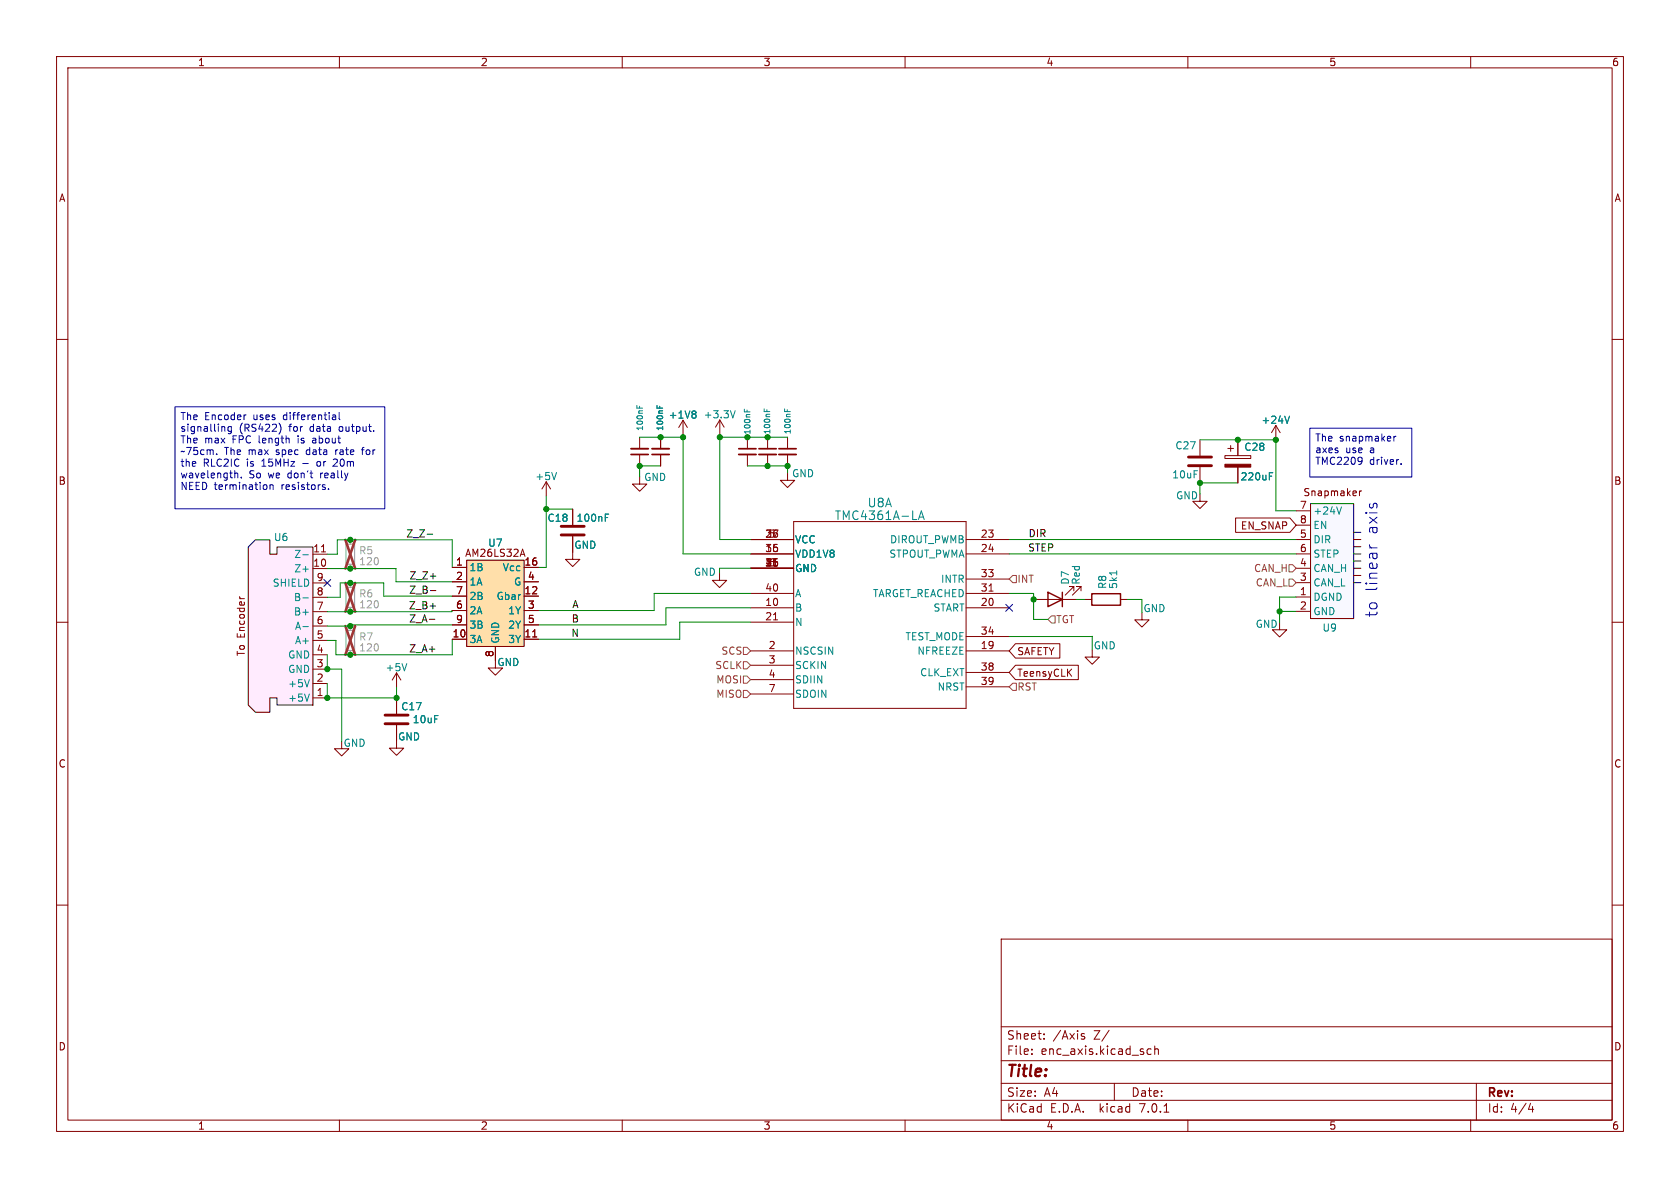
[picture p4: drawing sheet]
<svg xmlns="http://www.w3.org/2000/svg" width="297mm" height="210mm" viewBox="0 0 297 210" stroke-linecap="round" stroke-linejoin="round" font-family="sans-serif">
<g fill="none" stroke="#840000" stroke-width=".18">
<path d="M10 10h277v190h-277zM12 12h273v186h-273zM60 10v2M110 10v2M160 10v2M210 10v2M260 10v2M10 60h2M285 60h2M10 110h2M285 110h2M10 160h2"/>
<path d="M285 160h2M177 166h108v32h-108zM60 198v2M110 198v2M160 198v2M177 194.5h108M177 191.5h108M177 187.5h108M177 181.5h108M182.4 186.3v.1M182.4 185.5v.1M184.6 183.6v.1"/>
<path d="M184.6 182.8v.1M191.2 183.1l.5 .2 .1 .1-.1 .2-.4 .1M191.2 182.8h.5M196.1 182.1l-1.3 2M197 191.5v3M203.5 185.5l-.4-.1-.3 .3v.4l.1 .2h.6M204.1 185.5l.3-.1 .3 .1 .1 .9M204.1 184.9v1.5M205.8 196.6h.8M210 198v2M260 198v2M261 191.5v6.5"/>
<path d="M270.2 196.1h.9M270.9 195.6v1"/>
</g>
<path d="M43.9 96.7l1.3-1.3h2.5v2.6h1.3v-1.3h6.3v27.9h-6.3v-1.2h-1.3v2.5h-2.5l-1.3-1.3z" fill="#ffebfe"/>
<g fill="none" stroke="#000" stroke-width=".18">
<path d="M43.9 96.7l1.3-1.3h2.5v2.6h1.3v-1.3h6.3v27.9h-6.3v-1.2h-1.3v2.5h-2.5l-1.3-1.3zM75.5 94.4h1M231.7 89h7.6v20.3h-7.6zM239.3 99.2h1.3M239.3 97.9h1.3M239.3 96.6h1.3M239.3 95.4h1.3M239.3 94.1h1.3M75.9 109.5h1M76.1 104.4h1M239.3 103h1.3M239.3 101.7h1.3"/>
<path d="M239.3 100.5h1.3"/>
</g>
<g fill="none" stroke="#840000" stroke-width=".18">
<path d="M113.1 77.3v2M116.8 77.3v2M120.8 74.3l-.8 1.3M120.8 74.3v2.5M120.8 74.3l.7 1.3M127.3 74.2l-.8 1.3M127.3 74.2v2.6M127.3 74.2l.7 1.3M132.1 77.3v2M135.7 77.3v2M139.2 77.3v2M212.1 77.7v2.8"/>
<path d="M217.1 79.3h1M217.6 78.8v1M218.8 77.7v2.8M225.6 75.2l-.8 1.3M225.6 75.2v2.5M225.6 75.2l.7 1.3M55.3 98h2.6M56.8 97.6h.8M92.1 98h.6M92.4 97.1l.4 1.3M96.6 85.2l-.8 1.2M96.6 85.2v2.5"/>
<path d="M96.6 85.2l.7 1.2M101.2 94.8v4.1h1.3l-1.3 1.3-1.2-1.3h1.2M101.2 90v2.8M113.1 84.3v1.3h1.3l-1.3 1.2-1.3-1.2h1.3M113.1 80.3v2.1M116.8 80.3v2.1M132.1 80.3v2.1M132.7 95.4h7.6M132.7 97.9h7.6M135.7 80.3v2.1M139.2 83.6v1.3h1.3l-1.3 1.3-1.2-1.3h1.2M139.2 80.3v2.1"/>
<path d="M140.3 92.2h30.5v33h-30.5zM170.8 95.4h7.6M170.8 97.9h7.6M212.1 87.4v1.2h1.3l-1.3 1.3-1.2-1.3h1.2M212.1 82.6v2.8M216.5 80.5h4.6v.6h-4.6zM218.4 91.6h9.6l1.1 1.2-1.1 1.3h-9.6zM218.8 82.6v2.8M229.1 95.4h2.6M229.1 97.9h2.6M229.1 90.3h2.6M229.1 92.8h2.6"/>
<path d="M240.3 86.8v.8M240.7 86.8l-.4 .2M42.4 105.5v.2M55.3 100.5h2.6M55.3 118.3h2.6M55.3 115.7h2.6M55.3 113.2h2.6M55.3 110.7h2.6M55.3 108.1h2.6M55.3 105.6h2.6M55.3 103h2.6M70.1 118.9v2.6"/>
<path d="M70.1 118.9l-.8 1.3M70.1 118.9l.8 1.3M80 100.3h2.5M80 113h2.5M80 105.4h2.5M80 102.8h2.5M80 107.9h2.5M80 110.5h2.5M87.6 114.3v3.8h1.2l-1.2 1.3-1.3-1.3h1.3M92.7 100.3h2.5M92.7 113h2.5M92.7 105.4h2.5"/>
<path d="M92.7 102.8h2.5M92.7 107.9h2.5M92.7 110.5h2.5M94.2 112.6h.7M127.2 101.3v1.3h1.3l-1.3 1.3-1.3-1.3h1.3M132.7 100.5h7.6M132.7 107.4h7.6M132.7 115.1h7.6M132.7 110h7.6M132.7 117.6h7.6M132.7 104.9h7.6M136.7 109.6h.8"/>
<path d="M170.8 107.4h7.6M170.8 115.1h7.6M170.8 104.9h7.6M170.8 102.4h7.6M170.8 112.5h7.6M170.8 118.9h7.6M174.8 104.5h.8M179.5 113.8h7.9v2.5h-7.9l-1.1-1.2zM179.5 117.6h11.1v2.5h-11.1l-1.1-1.2zM182.7 106h7.6M189.8 104.4v-.7h-.7h.7l-1.5 1.5M191.1 104.4v-.7h-.8h.8l-1.5 1.5"/>
<path d="M191.7 106h1.3M193.1 114.9v1.3h1.3l-1.3 1.2-1.3-1.2h1.3M198.1 106h1.3M201.9 108.3v1.3h1.2l-1.2 1.2-1.3-1.2h1.3M226.2 110.1v1.2h1.3l-1.3 1.3-1.3-1.3h1.3M229.1 105.5h2.6M229.1 108.1h2.6M229.1 103h2.6M229.1 100.5h2.6M55.3 123.4h2.6M55.3 120.8h2.6M60.4 131.1v1.3h1.3l-1.3 1.2-1.3-1.2h1.3"/>
<path d="M70.1 128.2v4.1h1.3l-1.3 1.2-1.3-1.2h1.3M70.1 123.4v2.8M132.7 120.1h7.6M132.7 122.7h7.6M170.8 121.4h7.6"/>
</g>
<g fill="none" stroke="#008484" stroke-width=".18">
<path d="M112.6 71.7v.4M113.1 71.8v.3M116.2 71.7v.4M116.6 71.8v.3M122.8 72.7l.2 .2-.2 .3 .2 .2v.3l-.2 .2M130 72.6l-.4 1.3M131.6 72.3v.5M132.1 72.5v.3M135.1 72.3v.5M135.6 72.4v.4M138.7 72.3v.5M139.2 72.4v.4"/>
<path d="M228 73.6l-.5 1.2M53.5 98.1h1M98.4 83.5l-.4 1.3M107 90.9h.6M162.4 91.8l.5-1.5 .5 1.5M162.5 91.4h.7M224.4 83.6h.6M237.2 89.6l-.5 1.3M53.5 110.8h1M53.5 105.7h1M71.9 117.3l-.4 1.3M197.4 100.9v.7"/>
<path d="M54.7 122.7l-.4 1.3M54.7 120.1l-.4 1.3"/>
</g>
<path d="M61.2 96.2h1.5v3.5h-1.5zM61.2 103.8h1.5v3.6h-1.5zM61.2 111.4h1.5v3.6h-1.5z" fill="none" stroke="#a1a1a1" stroke-width=".2"/>
<path d="M61.9 95.4v.8M61.9 99.7v.8M61.9 103v.8M61.9 107.4v.7M61.9 110.7v.7M61.9 115v.7" fill="none" stroke="#a1a1a1" stroke-width=".18"/>
<path d="M61.1 95.4l1.7 5.1M62.8 95.4l-1.7 5.1M61.1 103l1.7 5.1M61.1 110.7l1.7 5M62.8 103l-1.7 5.1M62.8 110.7l-1.7 5" fill="none" stroke="#9d3333" stroke-width=".46"/>
<path d="M99.2 94.6h4.1M99.2 93h4.1M210.1 82.3h4.1M210.1 80.8h4.1M68.1 127.9h4M68.1 126.4h4" fill="none" stroke="#840000" stroke-width=".51"/>
<path d="M231.7 89h7.6v20.3h-7.6z" fill="#f8f8ff" stroke="#f8f8ff" stroke-width=".18"/>
<path d="M185.3 104.7l2.5 1.3-2.5 1.2zM187.8 104.7v2.5M193 105h5.1v2h-5.1z" fill="none" stroke="#840000" stroke-width=".25"/>
<path d="M111.6 79.3h3M115.3 79.3h3M130.6 80.3h3.1M134.2 80.3h3M137.7 80.3h3.1" fill="none" stroke="#840000" stroke-width=".33"/>
<path d="M130.6 79.3h3.1M134.2 79.3h3M137.7 79.3h3.1M111.6 80.3h3M115.3 80.3h3" fill="none" stroke="#840000" stroke-width=".3"/>
<path d="M216.5 82.1h4.6v.5h-4.6z" fill="#840000" stroke="#840000" stroke-width=".18"/>
<path d="M82.5 99h10.2v15.3h-10.2z" fill="#ffdfaa" stroke="#ffdfaa" stroke-width=".18"/>
<path d="M82.5 99h10.2v15.3h-10.2z" fill="none" stroke="#040504" stroke-width=".18"/>
<path d="M227.9 99.8h.6l.6 .7-.6 .6h-.6zM131.4 114.4h.7l.6 .7-.6 .6h-.7zM131.4 119.5h.7l.6 .6-.6 .7h-.7zM131.4 117h.7l.6 .6-.6 .6h-.7zM179 101.7h.7v1.3h-.7l-.6-.6zM185.9 108.9h.6v1.2h-.6l-.6-.6zM227.9 102.4h.6l.6 .6-.6 .6h-.6zM131.4 122h.7l.6 .7-.6 .6h-.7zM179 120.8h.7v1.2h-.7l-.6-.6z" fill="none" stroke="#848400" stroke-width=".18"/>
<g fill="none" stroke="#0000c2" stroke-width=".18">
<path d="M30.9 71.9h37.1v18h-37.1zM40.9 75.4v1l-.2 .3-.3-.1M40.9 75.5l-.4-.1-.2 .2 .1 .6h.5M43.4 73.3h.1M49.4 74.9a1.49 1.49 0 0 1 0 1.8M58.8 73.4h.5v.8M58.8 74.1h.5M59.3 73.6l-.5 .2M60 72.9v1.1l.1 .2M63.9 79.5h.5M66.1 76.1v.1M231.6 75.7h18v8.6h-18z"/>
<path d="M246.4 77.1v.9M246.8 77.1l-.4 .3M38.3 80.2v.2M41.7 83.6l.3 .2v.7M42.7 84.4v.1M47.1 85.8v.6M47.7 85.7v.8M47.7 85.8l.2-.1h.3l.1 .8M57.3 86.1l.2 .2-.2 .2M58.1 86.4v.1M59.6 81.7l-.7 .7h.7M242.1 96.9h1.3"/>
<path d="M242.1 96.3a.51 .51 0 0 0 .4 .6M247.7 82v.1"/>
</g>
<g fill="none" stroke="#008400" stroke-width=".18">
<path d="M113.1 77.3h7.7M120.8 76.8v21.1h11.9M127.3 76.8v18.6h5.4M127.3 77.3h11.9M212.1 77.7h13.5v12.6h3.5M57.9 98h1.7v-2.6h20.4v4.9M96.6 90h4.6M96.6 87.7v12.6h-1.4M116.8 82.4h-3.7v1.9M132.1 82.4h7.1v1.2M178.4 97.9h50.7M178.4 95.4h50.7"/>
<path d="M218.8 85.4h-6.7v2M57.9 100.5h12.1v2.3h10M57.9 115.7v2.6h2.5v12.8M80 113v2.7h-20.6v-2.5h-1.5M80 105.4h-12.2v-2.4h-7.7v2.6h-2.2M80 110.5h-18.1v.2h-4M80 107.9l-.1 .2h-22M132.7 107.4h-15v3.1h-22.5M132.7 104.9h-17v3h-20.5M132.7 100.5h-5.5v.8M132.7 110h-12.5v3h-25M178.4 104.9h4.3v4.6h2.6"/>
<path d="M178.4 112.5h14.7v2.4M190.3 106h1.4M199.4 106h2.5v2.3M226.2 108.1h2.9M229.1 105.5h-2.9v4.6M57.9 120.8v2.6h12.2v-1.9"/>
</g>
<path d="M57.3 102.4l1.2 1.3M58.5 102.4l-1.2 1.3M177.8 106.8l1.2 1.3M179 106.8l-1.2 1.3" fill="none" stroke="#000084" stroke-width=".18"/>
<g fill="#008400" stroke="#008400" stroke-width=".18">
<circle cx="225.6" cy="77.7" r=".46"/>
<circle cx="226.2" cy="108.1" r=".46"/>
<circle cx="182.7" cy="106" r=".46"/>
<circle cx="218.8" cy="77.7" r=".46"/>
<circle cx="212.1" cy="85.4" r=".46"/>
<circle cx="113.1" cy="82.4" r=".46"/>
<circle cx="96.6" cy="90" r=".46"/>
<circle cx="61.9" cy="95.4" r=".46"/>
<circle cx="61.9" cy="100.5" r=".46"/>
<circle cx="57.9" cy="123.4" r=".46"/>
<circle cx="57.9" cy="118.3" r=".46"/>
<circle cx="61.9" cy="108.1" r=".46"/>
<circle cx="61.9" cy="110.7" r=".46"/>
<circle cx="70.1" cy="123.4" r=".46"/>
<circle cx="61.9" cy="103" r=".46"/>
<circle cx="61.9" cy="115.7" r=".46"/>
<circle cx="132.1" cy="77.3" r=".46"/>
<circle cx="127.3" cy="77.3" r=".46"/>
<circle cx="135.7" cy="82.4" r=".46"/>
<circle cx="139.2" cy="82.4" r=".46"/>
<circle cx="116.8" cy="77.3" r=".46"/>
<circle cx="135.7" cy="77.3" r=".46"/>
<circle cx="120.8" cy="77.3" r=".46"/>
</g>
<g font-size="2.8" fill="#0000c2">
<text x="243.7" y="94.6" transform="rotate(-90 243.7 94.6)">axis</text>
<text x="243.7" y="104.7" transform="rotate(-90 243.7 104.7)">linear</text>
<text x="243.7" y="109.1" transform="rotate(-90 243.7 109.1)">to</text>
</g>
<text font-size="2.8" fill="#840000" x="178" y="190.8">Title:</text>
<g font-size="2.1" fill="#008484">
<text x="153.3" y="89.8">U8A</text>
<text x="147.5" y="92.1">TMC4361A-LA</text>
</g>
<g font-size="2.1" fill="#840000">
<text x="178" y="183.9">Sheet:</text>
<text x="186.2" y="183.9">/Axis</text>
<text x="193.4" y="183.9">Z/</text>
<text x="178" y="186.6">File:</text>
<text x="184" y="186.6">enc_axis.kicad_sch</text>
<text x="178" y="196.8">KiCad</text>
<text x="178" y="194">Size:</text>
<text x="184.6" y="194">A4</text>
<text x="185.7" y="196.8">E.D.A.</text>
<text x="194.4" y="196.8">kicad</text>
<text x="200" y="194">Date:</text>
<text x="201.5" y="196.8">7.0.1</text>
<text x="263" y="194.2">Rev:</text>
<text x="263" y="196.8">Id:</text>
<text x="267" y="196.8">4/4</text>
</g>
<g font-size="1.8" fill="#840000">
<text x="35" y="11.8">1</text>
<text x="85" y="11.8">2</text>
<text x="135" y="11.8">3</text>
<text x="185" y="11.8">4</text>
<text x="235" y="11.8">5</text>
<text x="285" y="11.8">6</text>
<text x="10.4" y="35.8">A</text>
<text x="285.4" y="35.8">A</text>
<text x="10.3" y="85.8">B</text>
<text x="230.3" y="87.9">Snapmaker</text>
<text x="285.3" y="85.8">B</text>
<text x="135.2" y="95.1">37</text>
<text x="135.8" y="95.1">5</text>
<text x="173.3" y="95.1">23</text>
<text x="219.2" y="93.8">EN_SNAP</text>
<text x="229.8" y="95.1">5</text>
<text x="229.8" y="90">7</text>
<text x="229.8" y="92.6">8</text>
<text x="55.3" y="100.3">10</text>
<text x="55.3" y="97.7">11</text>
<text x="80.6" y="100.1">1</text>
<text x="82.2" y="98.6">AM26LS32A</text>
<text x="92.7" y="100.1">16</text>
<text x="135.2" y="100.2">15</text>
<text x="135.2" y="97.7">16</text>
<text x="135.2" y="100.2">41</text>
<text x="135.8" y="100.2">6</text>
<text x="173.3" y="97.7">24</text>
<text x="229.8" y="100.2">4</text>
<text x="229.8" y="97.7">6</text>
<text x="55.9" y="107.9">7</text>
<text x="55.9" y="105.3">8</text>
<text x="55.9" y="102.8">9</text>
<text x="80.6" y="102.6">2</text>
<text x="80.6" y="107.7">6</text>
<text x="80.6" y="105.1">7</text>
<text x="92.7" y="105.1">12</text>
<text x="93.3" y="107.7">3</text>
<text x="93.3" y="102.6">4</text>
<text x="135.2" y="107.2">10</text>
<text x="135.2" y="104.6">40</text>
<text x="173.3" y="107.2">20</text>
<text x="173.3" y="104.6">31</text>
<text x="173.3" y="102.1">33</text>
<text x="229.8" y="105.3">1</text>
<text x="229.8" y="107.8">2</text>
<text x="229.8" y="102.7">3</text>
<text x="55.9" y="113">5</text>
<text x="55.9" y="110.4">6</text>
<text x="80" y="112.8">10</text>
<text x="80.6" y="110.2">9</text>
<text x="92.7" y="112.8">11</text>
<text x="93.3" y="110.2">5</text>
<text x="135.2" y="109.7">21</text>
<text x="173.3" y="112.3">34</text>
<text x="43.5" y="116.1" transform="rotate(-90 43.5 116.1)">To Encoder</text>
<text x="55.9" y="118">3</text>
<text x="55.9" y="115.5">4</text>
<text x="87.3" y="116.2" transform="rotate(-90 87.3 116.2)">8</text>
<text x="135.8" y="114.8">2</text>
<text x="135.8" y="117.3">3</text>
<text x="135.8" y="119.9">4</text>
<text x="173.3" y="114.8">19</text>
<text x="173.3" y="118.6">38</text>
<text x="179.8" y="116">SAFETY</text>
<text x="179.8" y="119.8">TeensyCLK</text>
<text x="55.9" y="123.1">1</text>
<text x="55.9" y="120.6">2</text>
<text x="135.8" y="122.4">7</text>
<text x="173.3" y="121.2">39</text>
<text x="10.3" y="135.8">C</text>
<text x="285.3" y="135.8">C</text>
<text x="10.3" y="185.8">D</text>
<text x="285.3" y="185.8">D</text>
<text x="35" y="199.8">1</text>
<text x="85" y="199.8">2</text>
<text x="135" y="199.8">3</text>
<text x="185" y="199.8">4</text>
<text x="235" y="199.8">5</text>
<text x="285" y="199.8">6</text>
</g>
<g font-size="1.8" fill="#0000c2">
<text x="31.9" y="74.5">The</text>
<text x="31.9" y="76.6">signalling</text>
<text x="36.2" y="74.5">Encoder</text>
<text x="42.3" y="76.6">(RS422)</text>
<text x="44.8" y="74.5">uses</text>
<text x="50.2" y="74.5">differential</text>
<text x="51.2" y="76.6">for</text>
<text x="54.9" y="76.6">data</text>
<text x="60.2" y="76.6">output.</text>
<text x="31.9" y="78.6">The</text>
<text x="31.9" y="80.7">~75cm.</text>
<text x="31.9" y="82.7">the</text>
<text x="35.9" y="82.7">RLC2IC</text>
<text x="36.2" y="78.6">max</text>
<text x="39.7" y="80.7">The</text>
<text x="41.2" y="78.6">FPC length</text>
<text x="43.7" y="82.7">is</text>
<text x="44" y="80.7">max</text>
<text x="46.4" y="82.7">15MHz</text>
<text x="49" y="80.7">spec</text>
<text x="52.9" y="78.6">is</text>
<text x="53.7" y="82.7">-</text>
<text x="54.4" y="80.7">data</text>
<text x="55.6" y="78.6">about</text>
<text x="56.4" y="82.7">or</text>
<text x="59.4" y="82.7">20m</text>
<text x="59.7" y="80.7">rate</text>
<text x="64.5" y="80.7">for</text>
<text x="232.5" y="78.3">The</text>
<text x="232.5" y="80.4">axes</text>
<text x="232.5" y="82.4">TMC2209</text>
<text x="236.8" y="78.3">snapmaker</text>
<text x="237.9" y="80.4">use</text>
<text x="242.1" y="82.4">driver.</text>
<text x="242.3" y="80.4">a</text>
<text x="31.9" y="84.8">wavelength.</text>
<text x="31.9" y="86.9">NEED termination</text>
<text x="44.1" y="84.8">So</text>
<text x="47.5" y="84.8">we</text>
<text x="49.8" y="86.9">resistors.</text>
<text x="51" y="84.8">don't</text>
<text x="56.9" y="84.8">really</text>
</g>
<g font-size="1.8" fill="#008484">
<text x="118.1" y="74.2">+1V8</text>
<text x="124.3" y="74.1">+3.3V</text>
<text x="222.9" y="75.1">+24V</text>
<text x="207.7" y="79.6">C27</text>
<text x="219.9" y="79.8">C28</text>
<text x="94.6" y="85">+5V</text>
<text x="113.8" y="85.2">GND</text>
<text x="140" y="84.5">GND</text>
<text x="207.2" y="84.7">10uF</text>
<text x="207.9" y="88.4">GND</text>
<text x="219.3" y="85.1">220uF</text>
<text x="48.4" y="95.8">U6</text>
<text x="96.7" y="92.4">C18</text>
<text x="101.9" y="92.4">100nF</text>
<text x="232.2" y="91.1">+24V</text>
<text x="232.2" y="93.7">EN</text>
<text x="51.9" y="101.3">Z+</text>
<text x="51.9" y="98.8">Z-</text>
<text x="83" y="101.1">1B</text>
<text x="86.2" y="96.8">U7</text>
<text x="88.8" y="101.1">Vcc</text>
<text x="101.5" y="97.2">GND</text>
<text x="122.6" y="101.9">GND</text>
<text x="140.6" y="101.3">GND</text>
<text x="140.6" y="98.7">VDD1V8</text>
<text x="140.6" y="96.2">VCC</text>
<text x="157.1" y="98.7">STPOUT_PWMA</text>
<text x="157.2" y="96.2">DIROUT_PWMB</text>
<text x="232.2" y="101.3">CAN_H</text>
<text x="232.2" y="96.2">DIR</text>
<text x="232.2" y="98.7">STEP</text>
<text x="48.1" y="103.9">SHIELD</text>
<text x="51.8" y="106.4">B-</text>
<text x="83" y="103.7">1A</text>
<text x="83" y="106.2">2B</text>
<text x="87.7" y="106.2">Gbar</text>
<text x="90.8" y="103.7">G</text>
<text x="140.6" y="105.7">A</text>
<text x="154.2" y="105.7">TARGET_REACHED</text>
<text x="166.2" y="103.2">INTR</text>
<text x="189.1" y="103.4" transform="rotate(-90 189.1 103.4)">D7</text>
<text x="191.1" y="103.4" transform="rotate(-90 191.1 103.4)">Red</text>
<text x="195.7" y="104.2" transform="rotate(-90 195.7 104.2)">R8</text>
<text x="197.7" y="104.2" transform="rotate(-90 197.7 104.2)">5k1</text>
<text x="232.2" y="106.4">DGND</text>
<text x="232.2" y="103.8">CAN_L</text>
<text x="51.8" y="109">B+</text>
<text x="52" y="111.5">A-</text>
<text x="83" y="113.8">3A</text>
<text x="83" y="108.8">2A</text>
<text x="83" y="111.3">3B</text>
<text x="88.4" y="113.8" transform="rotate(-90 88.4 113.8)">GND</text>
<text x="89.7" y="113.8">3Y</text>
<text x="89.7" y="108.8">1Y</text>
<text x="89.7" y="111.3">2Y</text>
<text x="140.6" y="108.3">B</text>
<text x="140.6" y="110.8">N</text>
<text x="159.9" y="113.3">TEST_MODE</text>
<text x="164.9" y="108.3">START</text>
<text x="202.1" y="108.4">GND</text>
<text x="221.9" y="111.1">GND</text>
<text x="232.2" y="108.9">GND</text>
<text x="233.7" y="111.8">U9</text>
<text x="50.8" y="119.1">GND</text>
<text x="50.8" y="116.6">GND</text>
<text x="52" y="114">A+</text>
<text x="68.1" y="118.8">+5V</text>
<text x="87.9" y="117.9">GND</text>
<text x="140.6" y="115.9">NSCSIN</text>
<text x="140.6" y="118.4">SCKIN</text>
<text x="162.1" y="115.9">NFREEZE</text>
<text x="162.5" y="119.7">CLK_EXT</text>
<text x="193.3" y="114.9">GND</text>
<text x="50.8" y="124.2">+5V</text>
<text x="50.8" y="121.7">+5V</text>
<text x="70.9" y="125.7">C17</text>
<text x="140.6" y="121">SDIIN</text>
<text x="140.6" y="123.5">SDOIN</text>
<text x="165.6" y="122.2">NRST</text>
<text x="70.3" y="131.1">GND</text>
<text x="72.9" y="128">10uF</text>
<text x="60.7" y="132.2">GND</text>
</g>
<g font-size="1.8">
<text x="71.8" y="95.1">Z_Z-</text>
<text x="181.8" y="95">DIR</text>
<text x="181.8" y="97.6">STEP</text>
<text x="72.3" y="107.8">Z_B+</text>
<text x="72.3" y="105">Z_B-</text>
<text x="72.4" y="102.5">Z_Z+</text>
<text x="101.2" y="107.6">A</text>
<text x="72.3" y="110.1">Z_A-</text>
<text x="101" y="112.7">N</text>
<text x="101.1" y="110.1">B</text>
<text x="72.3" y="115.4">Z_A+</text>
</g>
<g font-size="1.8" fill="#a1a1a1">
<text x="63.4" y="98.1">R5</text>
<text x="63.4" y="100.1">120</text>
<text x="63.4" y="105.8">R6</text>
<text x="63.4" y="107.7">120</text>
<text x="63.4" y="113.4">R7</text>
<text x="63.4" y="115.3">120</text>
</g>
<g font-size="1.8" fill="#848400">
<text x="221.6" y="101.3">CAN_H</text>
<text x="179.9" y="103.2">INT</text>
<text x="221.9" y="103.8">CAN_L</text>
<text x="186.7" y="110.3">TGT</text>
<text x="126.3" y="118.4">SCLK</text>
<text x="127.4" y="115.9">SCS</text>
<text x="126.5" y="123.5">MISO</text>
<text x="126.5" y="121">MOSI</text>
<text x="179.9" y="122.2">RST</text>
</g>
<g font-size="1.4" fill="#008484">
<text x="113.8" y="76.2" transform="rotate(-90 113.8 76.2)">100nF</text>
<text x="117.4" y="76.2" transform="rotate(-90 117.4 76.2)">100nF</text>
<text x="132.8" y="76.9" transform="rotate(-90 132.8 76.9)">100nF</text>
<text x="136.3" y="76.8" transform="rotate(-90 136.3 76.8)">100nF</text>
<text x="139.9" y="76.8" transform="rotate(-90 139.9 76.8)">100nF</text>
</g>
</svg>
